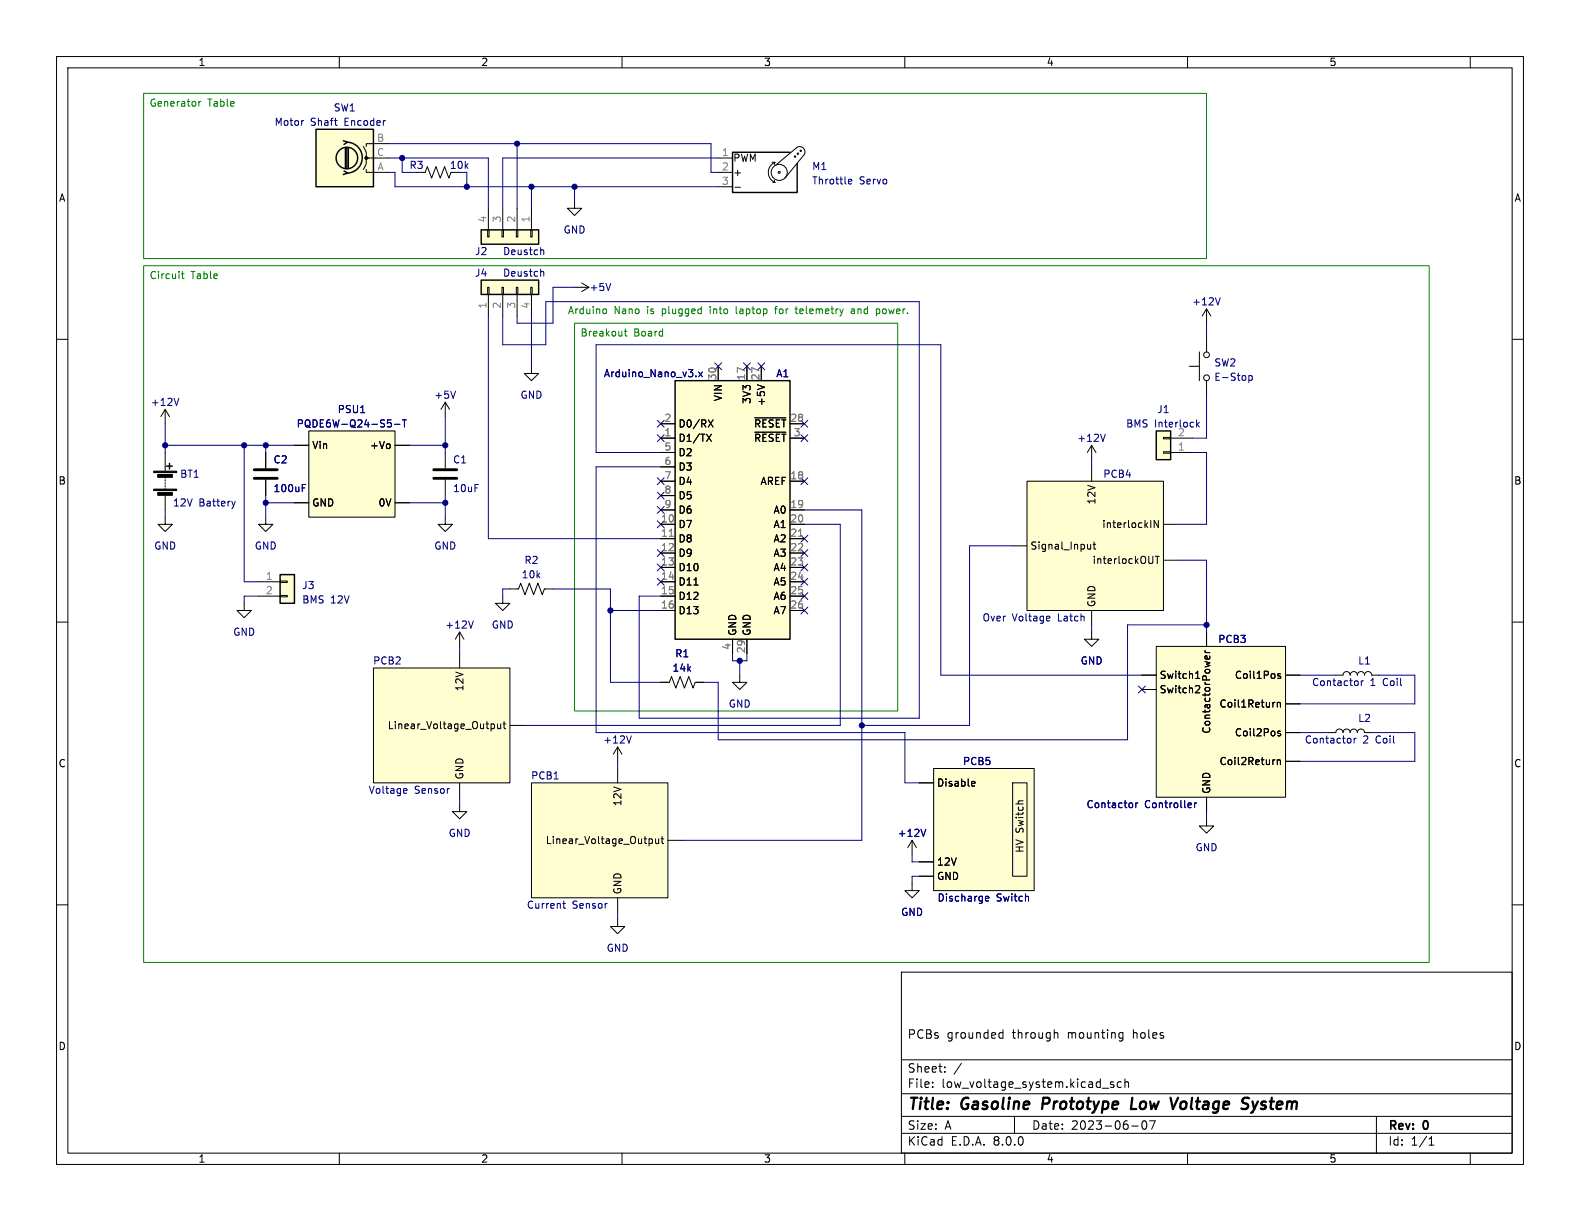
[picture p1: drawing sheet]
<svg xmlns="http://www.w3.org/2000/svg" width="279mm" height="216mm" viewBox="0 0 279 216" stroke-linecap="round" stroke-linejoin="round" font-family="sans-serif">
<g fill="none" stroke="#000" stroke-width=".18">
<path d="M10 10h259.4v195.9h-259.4zM12 12h255.4v191.9h-255.4zM60 10v2M110 10v2M160 10v2M210 10v2M260 10v2M10 60h2M267.4 60h2M193 78.7l-.7 1.3M193 78.7v2.6M193 78.7l.8 1.3"/>
<path d="M10 110h2M267.4 110h2M10 160h2M161.3 156.2v1.3h1.3l-1.3 1.3-1.3-1.3h1.3M267.4 160h2M109.2 162.6v1.2h1.3l-1.3 1.3-1.3-1.3h1.3M159.4 171.9h108v32h-108zM159.4 197.4h108M159.4 193.4h108M159.4 187.4h108M164.9 192.1v.2M164.9 191.4v.1"/>
<path d="M167.1 189.4v.2M167.1 188.7v.1M170 188l-1.3 1.9M176.8 183.5h.6M176.8 182.7h.6M177.4 182.1v1.5M179.4 197.4v3M186.6 182.6l.4 .1 .1 .1v.8M194.9 192.4h1.2M196.9 191.4l-.3-.1-.2 .2v.2l.5 .2v.3h-.5M198.1 182.6l.5 .1M198.3 191.4l-.4-.1-.3 .3v.4l.1 .2h.6"/>
<path d="M198.6 183.5l-.5 .1M198.6 182.6v1.2l-.2 .2-.3 .1M198.9 191.4l.2-.1 .4 .1 .1 .9M198.9 190.8v1.5M200.1 199.1h1.2M202.1 198.3l.2-.1a.81 .81 0 0 1 .6 .6 .81 .81 0 0 1-.3 .8l-.2 .1a.81 .81 0 0 1-.3-1.4zM203.3 198.2h1l-.7 1.5M243.4 197.4v6.5M60 203.9v2M110 203.9v2M159.4 200.4h108M160 203.9v2"/>
<path d="M210 203.9v2M252.7 202.5h.9M252.7 201.4l.4-.4v1.5M260 203.9v2"/>
</g>
<path d="M184.5 194.1l-.2 2M200.2 194.1l-.2 2h.9M209.2 194.8l-.4 .4-.1 .5 .3 .4M220.6 195.2a.44 .44 0 0 1 0 .7M220.6 194.1l.3 .1M221.5 194.8l.3 1.3M221.8 196.1l-.3 .5-.3 .2M222.4 194.8l-.6 1.3" fill="none" stroke="#000" stroke-width=".4"/>
<path d="M195.5 76.8l-.5 1.2" fill="none" stroke="#000084" stroke-width=".18"/>
<path d="M165.1 135.9h17.8v21.6h-17.8z" fill="#fffed0"/>
<path d="M78.7 91.4v1.3h1.3l-1.3 1.3-1.2-1.3h1.2M162.6 138.4h2.5M165.1 135.9h17.8v21.6h-17.8zM172 138.2h.4v.3l-.6 .1M172.4 138.9l-.4 .1M179.1 138.4h2.5v16.5h-2.5zM162.6 152.4h2.5M162.6 154.9h2.5" fill="none" stroke="#000" stroke-width=".18"/>
<path d="M174.3 158.9l.6-.1-.1-.3h-.4l-.1 .2v.6h.5" fill="none" stroke="#000084" stroke-width=".18"/>
<path d="M85.1 40.6h10.1v2.6h-10.1z" fill="#fffed0"/>
<g fill="none" stroke="#000" stroke-width=".18">
<path d="M86.4 36.8v3.8M88.9 36.8v3.8M91.4 36.8v3.8M94 36.8v3.8M127 27.9h2.5M127 30.5h2.5M127 33h2.5M130 33.1h.9M136.5 28.7h.5M136.7 32.3h.3M136.9 31.9l.1 .4M137 28.7a1.94 1.94 0 0 0-1.1 1.8 1.94 1.94 0 0 0 1.1 1.8"/>
<path d="M137 28.7l-.1 .4M137.2 29.2l3.8-3.2a.95 .95 0 0 1 1.1 .2 .95 .95 0 0 1 .1 1.1l-3.4 4.2M86.2 40.6h.3v1.3h-.3zM88.8 40.6h.2v1.3h-.2zM91.3 40.6h.3v1.3h-.3zM93.9 40.6h.2v1.3h-.2zM213.4 54.6l-.8 1.3M213.4 54.6v2.6M213.4 59.7v2.5M213.4 54.6l.7 1.3M210.3 64.8h1.8M212.1 62.2v5.1"/>
<path d="M213.4 67.3v2.6M234.9 129.5h1.3a.64 .64 0 0 1 .7-.6 .64 .64 0 0 1 .6 .6 .64 .64 0 0 1 .6-.6 .64 .64 0 0 1 .7 .6 .64 .64 0 0 1 .6-.6 .64 .64 0 0 1 .6 .6 .64 .64 0 0 1 .7-.6 .64 .64 0 0 1 .6 .6h1.3"/>
<circle cx="137.8" cy="30.5" r=".18"/>
<circle cx="137.8" cy="30.5" r="1.42"/>
<circle cx="140.6" cy="27.7" r=".13"/>
<circle cx="141.1" cy="27.2" r=".13"/>
<circle cx="141.6" cy="26.7" r=".13"/>
<circle cx="213.4" cy="66.8" r=".51"/>
<circle cx="213.4" cy="62.7" r=".51"/>
</g>
<path d="M139.7 26.9h-10.2v7.1h11.5v-5M85.1 40.6h10.1v2.6h-10.1z" fill="none" stroke="#000" stroke-width=".25"/>
<path d="M150 32.3l.2 .2h.4M150 31.9l.2-.2h.3l.1 .2v.1l-.6 .1M95.8 44.2l.4 .2v.6M215.8 52.6l-.4 1.3M220.8 66.4v1.3M220.8 66.5l.4-.1 .3 .2-.2 .6h-.5M239.5 130.5v.9M239.8 130.5l-.3 .3" fill="none" stroke="#000084" stroke-width=".18"/>
<path d="M204.5 76.2h2.5v5.1h-2.5z" fill="#fffed0"/>
<path d="M205.7 77.3h1.3v.3h-1.3zM205.7 79.9h1.3v.2h-1.3zM207 77.5h3.8M207 80h3.8" fill="none" stroke="#000" stroke-width=".18"/>
<path d="M204.5 76.2h2.5v5.1h-2.5z" fill="none" stroke="#000" stroke-width=".25"/>
<path d="M211.6 74.2v1.3M211.7 75l.4 .5M212.1 74.7l-.5 .4" fill="none" stroke="#000084" stroke-width=".18"/>
<path d="M85.1 49.5h10.1v2.6h-10.1z" fill="#fffed0"/>
<path d="M86.2 50.8h.3v1.3h-.3zM86.4 52.1v3.8M88.8 50.8h.2v1.3h-.2zM88.9 52.1v3.8M91.3 50.8h.3v1.3h-.3zM91.4 52.1v3.8M93.9 50.8h.2v1.3h-.2zM94 52.1v3.8M236.2 119.4h1.3a.64 .64 0 0 1 .6-.7 .64 .64 0 0 1 .7 .7 .64 .64 0 0 1 .6-.7 .64 .64 0 0 1 .6 .7 .64 .64 0 0 1 .7-.7 .64 .64 0 0 1 .6 .7 .64 .64 0 0 1 .6-.7 .64 .64 0 0 1 .7 .7h1.2" fill="none" stroke="#000" stroke-width=".18"/>
<path d="M85.1 49.5h10.1v2.6h-10.1z" fill="none" stroke="#000" stroke-width=".25"/>
<path d="M95.8 48l.4 .2v.6M240.7 120.4v.8M241.1 120.4l-.4 .2" fill="none" stroke="#000084" stroke-width=".18"/>
<path d="M204.5 114.3h22.8v26.7h-22.8z" fill="#fffed0"/>
<g fill="none" stroke="#000" stroke-width=".18">
<path d="M130.8 119.4v1.3h1.3l-1.3 1.2-1.3-1.2h1.3M193 111.8v1.2h1.3l-1.3 1.3-1.2-1.3h1.2M201.9 119.4h2.6M204.5 114.3h22.8v26.7h-22.8zM211.4 120h.8M211.4 119.1l.4-.4v1.3M213.1 115l.2 .4M213.1 115.4h.8M213.3 116.5l-.2-.1v-.3l.2-.2h.1l.1 .6M213.4 111.8v2.5M213.9 116v.4l-.1 .1M226.4 119.2l-.3-.1-.2 .2 .1 .2 .4 .1v.3h-.5"/>
<path d="M227.3 119.4h2.6M201.9 121.9h2.6M211.6 121.2l.4 .1 .2 .3-.8 .9h.8M225.3 124.2h.2M225.3 134.4h.2M225.9 124.3l.2-.1 .3 .1v.7M225.9 124.2v.8M225.9 134.4v.8M225.9 134.5l.2-.1h.3v.8M226.4 129.3h-.3l-.2 .2 .1 .1 .4 .2v.3h-.5M227.3 124.5h2.6M227.3 129.5h2.6"/>
<path d="M227.3 134.6h2.6M213.4 144.8v1.3h1.2l-1.2 1.2-1.3-1.2h1.3M213.4 141v2.5"/>
</g>
<path d="M200.8 142v.8M201.2 142l-.4 .2M210.6 142l.1 .3-.6 .1M211.2 142v.8M211.6 142l-.4 .2" fill="none" stroke="#000084" stroke-width=".18"/>
<path d="M181.6 85.1h24.1v22.9h-24.1z" fill="#fffed0"/>
<g fill="none" stroke="#000" stroke-width=".18">
<path d="M101.6 35.6v1.2h1.3l-1.3 1.3-1.3-1.3h1.3M101.6 50.8h2.5M102.9 50l1.2 .8M104.1 50.8l-1.2 .8M94 64.8v1.2h1.2l-1.2 1.3-1.3-1.3h1.3M179.1 96.5h2.5M181.6 85.1h24.1v22.9h-24.1zM192.9 96.3v.8M192.9 97l-.4 .1M193 82.6v2.5M193.3 96.3h.5M193.5 95.8v1.1l.3 .2"/>
<path d="M204.3 98.4h.7M204.6 98.4v1.2M204.8 92v1.3l-.7-1.3v1.3M205.7 92.7h2.6M205.7 99.1h2.6M90.2 104.1h1.5l.4-1 .7 2.1 .8-2.1 .8 2.1 .7-2.1 .8 2.1 .4-1.1h1.5M193 108v2.5M81.3 142.2v1.3h1.2l-1.2 1.3-1.3-1.3h1.3M161.3 148.6l-.8 1.3M161.3 148.6v2.5M161.3 148.6l.8 1.3"/>
</g>
<path d="M108 50.1l-.4 1.3M185.5 109l.2 .3-.6 .1M185.6 109.7l-.1 .1M163.7 146.6l-.4 1.3" fill="none" stroke="#000084" stroke-width=".18"/>
<path d="M119.4 67.3h20.3v45.7h-20.3z" fill="#fffed0"/>
<path d="M119.4 67.3h20.3v45.7h-20.3z" fill="none" stroke="#000" stroke-width=".25"/>
<g fill="none" stroke="#000" stroke-width=".18">
<path d="M116.8 77.5h2.6M116.8 74.9h2.6M124.9 76.8l.9 1.2M125.2 74.2l.9 1.3M125.8 76.8l-.9 1.2M126.1 74.2l-.9 1.3M127 64.8v2.5M132.1 64.8v2.5M133.5 73.9h5.5M133.5 76.4h5.5M133.9 68l1.3 .5M134.6 64.8v2.5"/>
<path d="M139.7 77.5h2.5M139.7 74.9h2.5M47 80v2.8M47 84.8v2.8M116.8 92.7h2.6M116.8 95.3h2.6M116.8 97.8h2.6M116.8 85.1h2.6M116.8 90.2h2.6M116.8 80h2.6M116.8 82.6h2.6M116.8 87.6h2.6"/>
<path d="M139.7 92.7h2.5M139.7 95.3h2.5M139.7 97.8h2.5M139.7 85.1h2.5M139.7 90.2h2.5M116.8 100.3h2.6M116.8 102.9h2.6M116.8 105.4h2.6M116.8 108h2.6M122.7 103.4h.7M129.5 113v2.6M132.1 113v2.6"/>
<path d="M139.7 100.3h2.5M139.7 102.9h2.5M139.7 105.4h2.5M139.7 108h2.5"/>
</g>
<path d="M118.4 94.8h.7M141.2 94.8h.7" fill="none" stroke="#808080" stroke-width=".18"/>
<path d="M123.1 66.5v.1M123.5 65.8l.7 .8M124.2 65.8l-.7 .8M53.5 86.3h.4M53.5 85.7h.6" fill="none" stroke="#000084" stroke-width=".18"/>
<path d="M45 84.6h4M45 83.1h4" fill="none" stroke="#000" stroke-width=".51"/>
<path d="M54.6 76.2h15.2v15.2h-15.2z" fill="#fffed0"/>
<g fill="none" stroke="#000" stroke-width=".18">
<path d="M74.9 30.5h.3l.4-1 .7 2 .8-2 .8 2 .7-2 .8 2 .4-1M29.2 72.4v2.5M29.2 72.4l-.8 1.3M29.2 72.4l.8 1.3M52.1 78.7h2.5M54.6 76.2h15.2v15.2h-15.2zM69.8 78.7h2.6M29.2 91.4v1.3h1.3l-1.3 1.3-1.3-1.3h1.3M29.2 80v3.3M29.2 84.3v.3M29.2 84.8v.3M29.2 85.3v.3"/>
<path d="M29.2 85.9v.2M29.2 86.4v.2M29.2 87.6v2.6M52.1 88.9h2.5M69.8 88.9h2.6M116.8 120.7h1.6l.3-1.1 .8 2.1 .8-2.1 .7 2.1 .8-2.1 .8 2.1 .3-1h1.6"/>
</g>
<path d="M31.6 70.4l-.4 1.3M68.5 74.2h.7M69 74.7l.2 .3v.3l-.2 .2M69.8 75h.9M71.2 74.2h.7M71.5 74.2v1.3M41.6 88.6l-.3 .9" fill="none" stroke="#000084" stroke-width=".18"/>
<path d="M27.2 86.5h4v.2h-4zM27.2 83.3h4v.3h-4zM27.9 87.1h2.6v.5h-2.6zM27.9 83.9h2.6v.5h-2.6z" fill="#000" stroke="#000" stroke-width=".18"/>
<path d="M29.5 82.4h1M30 81.9v1" fill="none" stroke="#000" stroke-width=".25"/>
<path d="M55.9 22.9h10.1v10.1h-10.1z" fill="#fffed0"/>
<g fill="none" stroke="#000" stroke-width=".25">
<path d="M55.9 22.9h10.1v10.1h-10.1zM60.7 24.9l.8 .2-.7 .4M60.8 30.2l.7 .4-.8 .3M61.1 26.2v3.5M61.3 25.1a2.73 2.73 0 0 1 2.8 2.8 2.73 2.73 0 0 1-2.8 2.7M61.3 26.2v3.5M61.6 26.2v3.5"/>
<circle cx="61.3" cy="27.9" r="1.9"/>
</g>
<circle cx="64.8" cy="27.9" r=".25" fill="#000" stroke="#000" stroke-width=".18"/>
<path d="M64.3 25.9l.5 1v1h3.8M64.8 30v.5h3.8M65.3 27.9h-.5v1.1l-.5 1M68.6 25.4h-3.8v.5M81.3 111.8l-.8 1.2M81.3 111.8v2.5M81.3 111.8l.7 1.2M88.9 105.4v1.3h1.3l-1.3 1.3-1.3-1.3h1.3" fill="none" stroke="#000" stroke-width=".18"/>
<path d="M53.6 21.3h.1M59.1 21.3h.5M59.5 22.2h.1M83.7 109.8l-.4 1.3" fill="none" stroke="#000084" stroke-width=".18"/>
<path d="M94 138.4h24.1v20.4h-24.1z" fill="#fffed0"/>
<g fill="none" stroke="#000" stroke-width=".18">
<path d="M78.7 71.1l-.7 1.3M78.7 71.1v2.6M78.7 71.1l.8 1.3M47 91.4v1.3h1.3l-1.3 1.3-1.3-1.3h1.3M43.2 106.7v1.3h1.2l-1.2 1.2-1.3-1.2h1.3M94 138.4h24.1v20.4h-24.1zM109.2 132.1v2.5M109.2 135.9v2.5M109.2 132.1l-.7 1.3M109.2 132.1l.8 1.3M109.2 158.8v2.5M115.1 148.3l.3 .3v.3l-.3 .3"/>
<path d="M115.9 148.3l.1 .8 .3 .1 .2-.2M116.5 148.3v.9M116.9 148.3h.5M117.1 147.9v1.1l.3 .2M118.1 148.6h2.5"/>
</g>
<path d="M80.6 69.2l-.5 1.2M111.6 130.1l-.4 1.3M99.5 159.8h.5M99.7 159.3v1.1l.3 .2" fill="none" stroke="#000084" stroke-width=".18"/>
<path d="M66 118.1h24.2v20.3h-24.2z" fill="#fffed0"/>
<path d="M78.7 80v2.8M78.7 84.8v2.8M66 118.1h24.2v20.3h-24.2zM81.3 115.6v2.5M81.3 138.4v2.6M87.2 128l.2 .2v.4l-.2 .2M88 128v.8h.4l.1-.1M88.5 128v.8M89 128h.4M89.1 127.6v1.1l.3 .1M90.2 128.3h2.5" fill="none" stroke="#000" stroke-width=".18"/>
<path d="M71.5 139.4l.4 .1 .1 .2-.6 .2M71.9 140.2l-.4 .1" fill="none" stroke="#000084" stroke-width=".18"/>
<path d="M76.7 84.6h4.1M76.7 83.1h4.1" fill="none" stroke="#000" stroke-width=".51"/>
<path d="M49.5 101.6h2.6v5.1h-2.6z" fill="#fffed0"/>
<g fill="none" stroke="#000" stroke-width=".18">
<path d="M52.1 78.7h2.5M69.8 78.7h2.6M116.8 77.5h2.6M116.8 74.9h2.6M124.9 76.8l.9 1.2M125.2 74.2l.9 1.3M125.8 76.8l-.9 1.2M126.1 74.2l-.9 1.3M127 64.8v2.5M132.1 64.8v2.5M133.5 73.9h5.5M133.5 76.4h5.5"/>
<path d="M133.9 68l1.3 .5M134.6 64.8v2.5M139.7 77.5h2.5M139.7 74.9h2.5M47 80v2.8M47 84.8v2.8M52.1 88.9h2.5M69.8 88.9h2.6M116.8 92.7h2.6M116.8 95.3h2.6M116.8 97.8h2.6M116.8 85.1h2.6"/>
<path d="M116.8 90.2h2.6M116.8 80h2.6M116.8 82.6h2.6M116.8 87.6h2.6M139.7 92.7h2.5M139.7 95.3h2.5M139.7 97.8h2.5M139.7 85.1h2.5M139.7 90.2h2.5M45.7 102.9h3.8M45.7 105.4h3.8M49.5 105.3h1.3v.2h-1.3z"/>
<path d="M49.5 102.7h1.3v.3h-1.3zM116.8 102.9h2.6M116.8 105.4h2.6M116.8 100.3h2.6M116.8 108h2.6M122.7 103.4h.7M129.5 113v2.6M132.1 113v2.6M139.7 102.9h2.5M139.7 105.4h2.5M139.7 100.3h2.5M139.7 108h2.5"/>
<path d="M201.9 119.4h2.6M211.4 120h.8M211.4 119.1l.4-.4v1.3M213.1 115l.2 .4M213.1 115.4h.8M213.3 116.5l-.2-.1v-.3l.2-.2h.1l.1 .6M213.4 111.8v2.5M213.9 116v.4l-.1 .1M226.4 119.2l-.3-.1-.2 .2 .1 .2 .4 .1v.3h-.5M227.3 119.4h2.6M116.8 120.7h1.3M123.2 120.7h1.3"/>
<path d="M162.6 138.4h2.5M172 138.2h.4v.3l-.6 .1M172.4 138.9l-.4 .1M201.9 121.9h2.6M211.6 121.2l.4 .1 .2 .3-.8 .9h.8M225.3 124.2h.2M225.3 134.4h.2M225.9 124.3l.2-.1 .3 .1v.7M225.9 124.2v.8M225.9 134.4v.8M225.9 134.5l.2-.1h.3v.8M226.4 129.3h-.3l-.2 .2 .1 .1 .4 .2v.3h-.5"/>
<path d="M227.3 124.5h2.6M227.3 129.5h2.6M227.3 134.6h2.6M162.6 152.4h2.5M162.6 154.9h2.5M213.4 141v2.5"/>
</g>
<path d="M49.5 101.6h2.6v5.1h-2.6z" fill="none" stroke="#000" stroke-width=".25"/>
<g fill="none" stroke="#008000" stroke-width=".18">
<path d="M25.4 16.5h188v29.2h-188zM35.2 17.9v.9M35.5 17.9l-.3 .3M25.4 47h227.3v123.2h-227.3zM32.1 48.4h.5M32.3 48v1.1l.3 .2M101.6 57.2h57.1v68.5h-57.1zM106.8 54.6l.3 .1 .2 .2-.1 .4-.4 .2M110.4 58.6h.5M110.6 58.2v1l.3 .2M130.2 54.2v1.1l.2 .2M137 54.6h.4"/>
<path d="M137.4 54.2l-.3 .2v1.1M140.6 54.6h.5M140.8 54.2v1.1l.3 .2M150.6 54.7h.4l.1 .8M151.1 54.9l-.4 .1-.2 .2 .2 .3 .4-.1M155.1 54.6h.2l.3 .3-.1 .4-.4 .2"/>
</g>
<g fill="none" stroke="#000080" stroke-width=".18">
<path d="M68.6 27.9h17.8v8.9M68.6 30.5h1.2v2.5h57.2M68.6 25.4h57.1v5.1h1.3M71.1 27.9v2.6h2.6M82.5 30.5v2.5M91.4 25.4v11.4M94 33v3.8M101.6 33v2.6M127 27.9h-38.1v8.9M86.4 55.9v39.4h30.4M88.9 55.9v5.1h7.6v-7.7h66.1v73.7h-49.6v-21.6h3.8M94 55.9v8.9"/>
<path d="M101.6 50.8h-3.8v6.4h-6.4v-1.3M213.4 57.2v2.5M29.2 78.7h22.9M29.2 74.9v5.1M43.2 78.7v24.2h2.5M47 78.7v1.3M72.4 78.7h6.3M78.7 73.7v6.3M213.4 69.9v7.6h-2.6M29.2 90.2v1.2M47 88.9h5.1M47 87.6v3.8"/>
<path d="M72.4 88.9h6.3M78.7 87.6v3.8M116.8 80h-11.4v-19h61v58.4h35.5M116.8 82.6h-11.4v46.9h54.6v8.9h2.6M142.2 90.2h10.2v58.4h-31.8M142.2 92.7h6.4v35.6h-55.9M179.1 96.5h-7.7v31.8h-19M193 81.3v1.3M208.3 99.1h5.1v12.7M210.8 80h2.6v12.7h-5.1M45.7 105.4h-2.5v1.3M81.3 114.3v1.3"/>
<path d="M90.2 104.1h-1.3v1.3M97.8 104.1h10.1v16.6h8.9M107.9 108h8.9M129.5 115.6v1.2h2.6v-1.2M130.8 116.8v2.6M193 110.5v1.3M213.4 110.5h-14v20.3h-72.4v-10.1h-2.5M229.9 119.4h6.3M243.8 119.4h6.4v5.1h-20.3M109.2 134.6v1.3M229.9 129.5h5M242.6 129.5h7.6v5.1h-20.3"/>
<path d="M81.3 141v1.2M161.3 151.1v1.3h1.3M162.6 154.9h-1.3v1.3M213.4 143.5v1.3M109.2 161.3v1.3"/>
</g>
<g fill="none" stroke="#000084" stroke-width=".18">
<path d="M68.5 74.2h.7M69 74.7l.2 .3v.3l-.2 .2M69.8 75h.9M71.2 74.2h.7M71.5 74.2v1.3M116.2 76.9l1.2 1.2M116.2 74.3l1.2 1.2M117.4 76.9l-1.2 1.2M117.4 74.3l-1.2 1.2M123.1 66.5v.1M123.5 65.8l.7 .8M124.2 65.8l-.7 .8"/>
<path d="M126.4 64.2l1.2 1.2M127.6 64.2l-1.2 1.2M131.5 64.2l1.2 1.2M132.7 64.2l-1.2 1.2M134 64.2l1.2 1.2M135.2 64.2l-1.2 1.2M141.6 76.9l1.2 1.2M141.6 74.3l1.2 1.2M142.8 76.9l-1.2 1.2M142.8 74.3l-1.2 1.2M53.5 86.3h.4M53.5 85.7h.6"/>
<path d="M116.2 87l1.2 1.2M116.2 84.5l1.2 1.2M116.2 99.7l1.2 1.2M116.2 92.1l1.2 1.2M116.2 89.6l1.2 1.2M116.2 97.2l1.2 1.2M117.4 87l-1.2 1.2M117.4 84.5l-1.2 1.2M117.4 99.7l-1.2 1.2M117.4 92.1l-1.2 1.2M117.4 89.6l-1.2 1.2M117.4 97.2l-1.2 1.2"/>
<path d="M141.6 97.2l1.2 1.2M141.6 84.5l1.2 1.2M141.6 99.7l1.2 1.2M141.6 94.6l1.2 1.3M142.8 97.2l-1.2 1.2M142.8 84.5l-1.2 1.2M142.8 99.7l-1.2 1.2M142.8 94.6l-1.2 1.3M116.2 102.3l1.2 1.2M117.4 102.3l-1.2 1.2M141.6 107.3l1.2 1.3M141.6 102.3l1.2 1.2"/>
<path d="M141.6 104.8l1.2 1.2M142.8 107.3l-1.2 1.3M142.8 102.3l-1.2 1.2M142.8 104.8l-1.2 1.2M201.3 121.3l1.2 1.2M202.5 121.3l-1.2 1.2M163.7 146.6l-.4 1.3M174.3 158.9l.6-.1-.1-.3h-.4l-.1 .2v.6h.5M200.8 142v.8M201.2 142l-.4 .2M210.6 142l.1 .3-.6 .1M211.2 142v.8"/>
<path d="M211.6 142l-.4 .2"/>
</g>
<path d="M118.4 94.8h.7M141.2 94.8h.7" fill="none" stroke="#808080" stroke-width=".18"/>
<g fill="#000080" stroke="#000080" stroke-width=".18">
<circle cx="47" cy="78.7" r=".46"/>
<circle cx="43.2" cy="78.7" r=".46"/>
<circle cx="29.2" cy="78.7" r=".46"/>
<circle cx="47" cy="88.9" r=".46"/>
<circle cx="78.7" cy="78.7" r=".46"/>
<circle cx="78.7" cy="88.9" r=".46"/>
<circle cx="130.8" cy="116.8" r=".46"/>
<circle cx="152.4" cy="128.3" r=".46"/>
<circle cx="107.9" cy="108" r=".46"/>
<circle cx="94" cy="33" r=".46"/>
<circle cx="91.4" cy="25.4" r=".46"/>
<circle cx="82.5" cy="33" r=".46"/>
<circle cx="101.6" cy="33" r=".46"/>
<circle cx="71.1" cy="27.9" r=".46"/>
<circle cx="213.4" cy="110.5" r=".46"/>
</g>
<g font-size="2.8">
<text x="160.4" y="196.8">Title:</text>
<text x="170.1" y="196.8">Gasoline</text>
<text x="185.1" y="196.8">Prototype</text>
<text x="201.7" y="196.8">Low</text>
<text x="209.5" y="196.8">Voltage</text>
<text x="222.9" y="196.8">System</text>
</g>
<g font-size="2.1">
<text x="160.4" y="183.9">PCBs</text>
<text x="167.4" y="183.9">grounded</text>
<text x="179.1" y="183.9">through</text>
<text x="188.9" y="183.9">mounting</text>
<text x="200.6" y="183.9">holes</text>
<text x="160.4" y="189.9">Sheet:</text>
<text x="160.4" y="192.6">File:</text>
<text x="166.5" y="192.6">low_voltage_system.kicad_sch</text>
<text x="160.4" y="202.8">KiCad</text>
<text x="160.4" y="200">Size:</text>
<text x="167.1" y="200">A</text>
<text x="168.1" y="202.8">E.D.A.</text>
<text x="175.7" y="202.8">8.0.0</text>
<text x="182.4" y="200">Date:</text>
<text x="189.4" y="200">2023-06-07</text>
<text x="245.4" y="200.2">Rev:</text>
<text x="245.4" y="202.8">Id:</text>
<text x="249.5" y="202.8">1/1</text>
<text x="251.8" y="200.2">0</text>
</g>
<g font-size="1.8">
<text x="35" y="11.9">1</text>
<text x="85" y="11.9">2</text>
<text x="135" y="11.9">3</text>
<text x="185" y="11.9">4</text>
<text x="235" y="11.9">5</text>
<text x="129.6" y="28.8">PWM</text>
<text x="10.3" y="35.9">A</text>
<text x="129.6" y="31.3">+</text>
<text x="267.7" y="35.9">A</text>
<text x="127.9" y="71" transform="rotate(-90 127.9 71)">VIN</text>
<text x="132.9" y="71.5" transform="rotate(-90 132.9 71.5)">3V3</text>
<text x="135.5" y="71.9" transform="rotate(-90 135.5 71.9)">+5V</text>
<text x="119.9" y="75.8">D0/RX</text>
<text x="133.2" y="75.8">~{RESET}</text>
<text x="55.1" y="79.6">Vin</text>
<text x="65.3" y="79.6">+Vo</text>
<text x="119.9" y="78.3">D1/TX</text>
<text x="119.9" y="80.9">D2</text>
<text x="119.9" y="83.4">D3</text>
<text x="133.2" y="78.3">~{RESET}</text>
<text x="10.3" y="85.9">B</text>
<text x="55.1" y="89.8">GND</text>
<text x="66.8" y="89.8">0V</text>
<text x="119.9" y="86">D4</text>
<text x="119.9" y="88.5">D5</text>
<text x="134.4" y="86">AREF</text>
<text x="193.9" y="89.3" transform="rotate(-90 193.9 89.3)">12V</text>
<text x="267.7" y="85.9">B</text>
<text x="119.9" y="93.6">D7</text>
<text x="119.9" y="91">D6</text>
<text x="136.7" y="91">A0</text>
<text x="136.7" y="93.6">A1</text>
<text x="194.8" y="93.6">interlockIN</text>
<text x="119.9" y="96.1">D8</text>
<text x="119.9" y="98.7">D9</text>
<text x="119.9" y="101.2">D10</text>
<text x="136.7" y="96.1">A2</text>
<text x="136.7" y="98.7">A3</text>
<text x="136.7" y="101.2">A4</text>
<text x="182.1" y="97.4">Signal_Input</text>
<text x="193.1" y="99.9">interlockOUT</text>
<text x="119.9" y="103.7">D11</text>
<text x="119.9" y="106.3">D12</text>
<text x="136.7" y="103.7">A5</text>
<text x="136.7" y="106.3">A6</text>
<text x="193.9" y="107.4" transform="rotate(-90 193.9 107.4)">GND</text>
<text x="119.9" y="108.8">D13</text>
<text x="130.4" y="112.5" transform="rotate(-90 130.4 112.5)">GND</text>
<text x="132.9" y="112.5" transform="rotate(-90 132.9 112.5)">GND</text>
<text x="136.7" y="108.8">A7</text>
<text x="82.1" y="122.3" transform="rotate(-90 82.1 122.3)">12V</text>
<text x="205" y="120.2">Switch1</text>
<text x="205" y="122.8">Switch2</text>
<text x="215.6" y="125.3">Coil1Return</text>
<text x="218.3" y="120.2">Coil1Pos</text>
<text x="68.5" y="129.1">Linear_Voltage_Output</text>
<text x="214.2" y="129.8" transform="rotate(-90 214.2 129.8)">ContactorPower</text>
<text x="218.3" y="130.4">Coil2Pos</text>
<text x="10.3" y="135.9">C</text>
<text x="82.1" y="137.9" transform="rotate(-90 82.1 137.9)">GND</text>
<text x="215.6" y="135.5">Coil2Return</text>
<text x="267.7" y="135.9">C</text>
<text x="110.1" y="142.6" transform="rotate(-90 110.1 142.6)">12V</text>
<text x="165.6" y="139.3">Disable</text>
<text x="214.2" y="140.5" transform="rotate(-90 214.2 140.5)">GND</text>
<text x="96.4" y="149.5">Linear_Voltage_Output</text>
<text x="165.6" y="153.3">12V</text>
<text x="165.6" y="155.8">GND</text>
<text x="181.2" y="150.9" transform="rotate(-90 181.2 150.9)">HV Switch</text>
<text x="110.1" y="158.2" transform="rotate(-90 110.1 158.2)">GND</text>
<text x="10.3" y="185.9">D</text>
<text x="267.7" y="185.9">D</text>
<text x="35" y="205.8">1</text>
<text x="85" y="205.8">2</text>
<text x="135" y="205.8">3</text>
<text x="185" y="205.8">4</text>
<text x="235" y="205.8">5</text>
</g>
<g font-size="1.8" fill="#008000">
<text x="26.4" y="19.2">Generator</text>
<text x="36.7" y="19.2">Table</text>
<text x="26.4" y="49.7">Circuit</text>
<text x="33.8" y="49.7">Table</text>
<text x="100.3" y="55.6">Arduino</text>
<text x="102.6" y="59.8">Breakout</text>
<text x="108.6" y="55.6">Nano</text>
<text x="112.1" y="59.8">Board</text>
<text x="114.5" y="55.6">is</text>
<text x="117.3" y="55.6">plugged</text>
<text x="126" y="55.6">into</text>
<text x="130.8" y="55.6">laptop</text>
<text x="138" y="55.6">for</text>
<text x="141.8" y="55.6">telemetry</text>
<text x="151.8" y="55.6">and</text>
<text x="156.4" y="55.6">power.</text>
</g>
<g font-size="1.8" fill="#000084">
<text x="48.5" y="22.5">Motor</text>
<text x="54.9" y="22.5">Shaft</text>
<text x="61" y="22.5">Encoder</text>
<text x="143.5" y="32.8">Throttle</text>
<text x="151.9" y="32.8">Servo</text>
<text x="99.6" y="41.5">GND</text>
<text x="88.9" y="45.3">Deustch</text>
<text x="88.9" y="49.1">Deustch</text>
<text x="104.1" y="51.7">+5V</text>
<text x="210.7" y="54.2">+12V</text>
<text x="26.6" y="72">+12V</text>
<text x="76.7" y="70.7">+5V</text>
<text x="91.9" y="70.7">GND</text>
<text x="106.7" y="66.9">Arduino_Nano_v3.x</text>
<text x="214.6" y="67.5">E-Stop</text>
<text x="52.4" y="75.8">PQDE6W-Q24-S5-T</text>
<text x="199" y="75.8">BMS</text>
<text x="204.1" y="75.8">Interlock</text>
<text x="208.2" y="77.2">2</text>
<text x="190.4" y="78.3">+12V</text>
<text x="30.5" y="89.8">12V</text>
<text x="35.2" y="89.8">Battery</text>
<text x="48.3" y="87.2">100uF</text>
<text x="80" y="87.2">10uF</text>
<text x="27.2" y="97.4">GND</text>
<text x="45" y="97.4">GND</text>
<text x="76.7" y="97.4">GND</text>
<text x="53.3" y="106.9">BMS</text>
<text x="58.5" y="106.9">12V</text>
<text x="92.2" y="102.5">10k</text>
<text x="41.1" y="112.6">GND</text>
<text x="78.6" y="111.4">+12V</text>
<text x="86.9" y="111.4">GND</text>
<text x="173.6" y="110.1">Over</text>
<text x="179" y="110.1">Voltage</text>
<text x="187.2" y="110.1">Latch</text>
<text x="118.8" y="119">14k</text>
<text x="191" y="117.7">GND</text>
<text x="128.8" y="125.3">GND</text>
<text x="231.9" y="121.5">Contactor</text>
<text x="242.3" y="121.5">1</text>
<text x="244.7" y="121.5">Coil</text>
<text x="106.6" y="131.7">+12V</text>
<text x="230.6" y="131.7">Contactor</text>
<text x="241" y="131.7">2</text>
<text x="243.4" y="131.7">Coil</text>
<text x="65.1" y="140.6">Voltage</text>
<text x="73.3" y="140.6">Sensor</text>
<text x="192" y="143.1">Contactor</text>
<text x="202.4" y="143.1">Controller</text>
<text x="79.2" y="148.2">GND</text>
<text x="158.6" y="148.2">+12V</text>
<text x="211.3" y="150.7">GND</text>
<text x="93.1" y="160.9">Current</text>
<text x="101.2" y="160.9">Sensor</text>
<text x="165.7" y="159.6">Discharge</text>
<text x="176.2" y="159.6">Switch</text>
<text x="159.3" y="162.2">GND</text>
<text x="107.2" y="168.5">GND</text>
</g>
<g font-size="1.8" fill="#000080">
<text x="58.9" y="19.9">SW1</text>
<text x="72.3" y="30.1">R3</text>
<text x="79.5" y="30.1">10k</text>
<text x="143.5" y="30.3">M1</text>
<text x="83.9" y="45.3">J2</text>
<text x="83.9" y="49.1">J4</text>
<text x="214.6" y="65">SW2</text>
<text x="137.2" y="66.9">A1</text>
<text x="59.6" y="73.3">PSU1</text>
<text x="204.5" y="73.3">J1</text>
<text x="48.3" y="82.1">C2</text>
<text x="80" y="82.1">C1</text>
<text x="31.8" y="84.7">BT1</text>
<text x="195" y="84.7">PCB4</text>
<text x="92.6" y="99.9">R2</text>
<text x="53.3" y="104.4">J3</text>
<text x="215.3" y="113.9">PCB3</text>
<text x="65.9" y="117.7">PCB2</text>
<text x="119.3" y="116.4">R1</text>
<text x="240.1" y="117.7">L1</text>
<text x="240.1" y="127.9">L2</text>
<text x="170.2" y="135.5">PCB5</text>
<text x="93.8" y="138">PCB1</text>
</g>
<g font-size="1.8" fill="#808080">
<text x="66.6" y="25.1">B</text>
<text x="66.6" y="27.7">C</text>
<text x="127.6" y="27.7">1</text>
<text x="66.7" y="30.2">A</text>
<text x="127.6" y="30.2">2</text>
<text x="127.6" y="32.8">3</text>
<text x="86.1" y="39.4" transform="rotate(-90 86.1 39.4)">4</text>
<text x="88.6" y="39.4" transform="rotate(-90 88.6 39.4)">3</text>
<text x="91.2" y="39.4" transform="rotate(-90 91.2 39.4)">2</text>
<text x="93.7" y="39.4" transform="rotate(-90 93.7 39.4)">1</text>
<text x="86.1" y="54.7" transform="rotate(-90 86.1 54.7)">1</text>
<text x="88.6" y="54.7" transform="rotate(-90 88.6 54.7)">2</text>
<text x="91.2" y="54.7" transform="rotate(-90 91.2 54.7)">3</text>
<text x="93.7" y="54.7" transform="rotate(-90 93.7 54.7)">4</text>
<text x="126.7" y="67.4" transform="rotate(-90 126.7 67.4)">30</text>
<text x="131.8" y="67.4" transform="rotate(-90 131.8 67.4)">17</text>
<text x="134.4" y="67.4" transform="rotate(-90 134.4 67.4)">27</text>
<text x="117.4" y="77.2">1</text>
<text x="117.4" y="74.7">2</text>
<text x="139.7" y="74.7">28</text>
<text x="140.3" y="77.2">3</text>
<text x="117.4" y="79.8">5</text>
<text x="117.4" y="82.3">6</text>
<text x="208.2" y="79.8">1</text>
<text x="117.4" y="84.8">7</text>
<text x="117.4" y="87.4">8</text>
<text x="117.4" y="89.9">9</text>
<text x="139.7" y="84.8">18</text>
<text x="139.7" y="89.9">19</text>
<text x="116.8" y="92.5">10</text>
<text x="116.8" y="95">11</text>
<text x="139.7" y="92.5">20</text>
<text x="139.7" y="95">21</text>
<text x="116.8" y="97.5">12</text>
<text x="116.8" y="100.1">13</text>
<text x="139.7" y="97.5">22</text>
<text x="139.7" y="100.1">23</text>
<text x="46.9" y="102.6">1</text>
<text x="46.9" y="105.2">2</text>
<text x="116.8" y="102.6">14</text>
<text x="116.8" y="105.2">15</text>
<text x="116.8" y="107.7">16</text>
<text x="139.7" y="102.6">24</text>
<text x="139.7" y="105.2">25</text>
<text x="139.7" y="107.7">26</text>
<text x="129.3" y="115" transform="rotate(-90 129.3 115)">4</text>
<text x="131.8" y="115.6" transform="rotate(-90 131.8 115.6)">29</text>
</g>
</svg>
